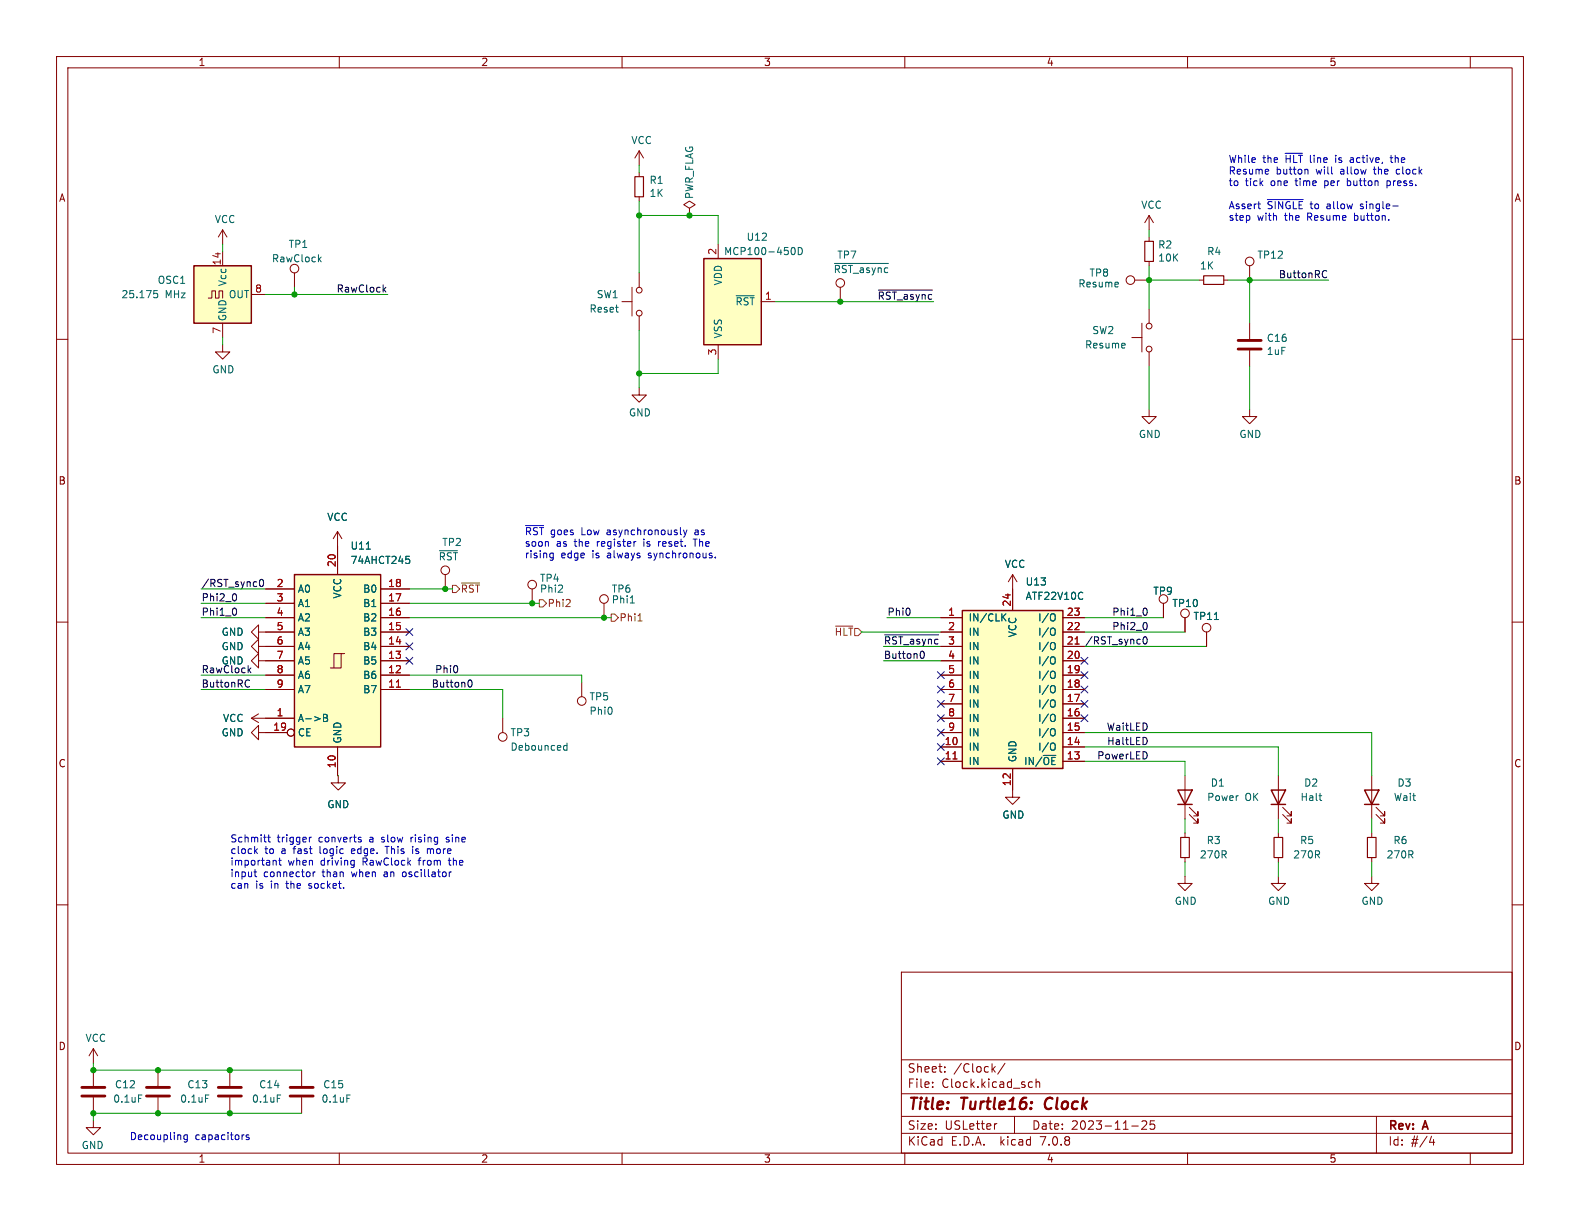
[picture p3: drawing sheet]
<svg xmlns="http://www.w3.org/2000/svg" width="279mm" height="216mm" viewBox="0 0 279 216" stroke-linecap="round" stroke-linejoin="round" font-family="sans-serif">
<g fill="none" stroke="#840000" stroke-width=".18">
<path d="M10 10h259.4v195.9h-259.4zM12 12h255.4v191.9h-255.4zM60 10v2M110 10v2M160 10v2M210 10v2M260 10v2M113 26.7v2.5M113 30.5v.7M113 34.8v.8M113 26.7l-.7 1.2M113 26.7l.8 1.2"/>
<path d="M121.9 36.8l1-.6-1-.6-1 .6 1 .6v1.3M121.9 38.1h.1M203.2 38.1v2.5M203.2 38.1l-.8 1.3M203.2 38.1l.8 1.3M10 60h2M36.8 52.7h.7v-1.3h.6v1.3h.6v-1.3h.7v1.3M39.4 40.6l-.8 1.3M39.4 40.6v2.6M39.4 44.5v2.5M39.4 57.2v2.5M39.4 40.6l.7 1.3"/>
<path d="M44.4 52.1h2.6M52.1 48.3v2.5M110 53.3h1.8M111.8 50.8v5.1M113 48.3v2.5M113 55.9v2.5M127 43.2v2.5M134.6 53.3h2.6M148.6 50.8v2.5M200.2 59.7h1.7M200.7 49.5h2.5M201.9 57.2v5"/>
<path d="M203.2 41.9v.8M203.2 46.2v.8M203.2 54.6v2.6M212.1 49.5h.8M216.4 49.5h.8M221 47v2.5M221 57.2v2.7M267.4 60h2M39.4 61v1.2h1.2l-1.2 1.3-1.3-1.3h1.3M113 68.6v1.3h1.3l-1.3 1.2-1.2-1.2h1.2M127 61v2.5M203.2 72.4v1.3h1.3l-1.3 1.2-1.3-1.2h1.3"/>
<path d="M203.2 62.2v2.6M221 72.4v1.3h1.2l-1.2 1.2-1.3-1.2h1.3M221 62v2.8M59.7 94v7.6M59.7 94l-.8 1.3M59.7 94l.8 1.3M10 110h2M45.7 116.8v-1.2l-1.3 1.2 1.3 1.3v-1.3h6.4M45.7 114.3v-1.3l-1.3 1.3 1.3 1.3v-1.3h6.4M45.7 111.8v-1.3l-1.3 1.3 1.3 1.2v-1.2h6.4M47 109.2h5.1M47 119.4h5.1"/>
<path d="M47 106.7h5.1M47 104.1h5.1M60.3 115.6h-1.2v2.5M61 115.6h-.7v2.5h-1.9M67.3 109.2h5.1M67.3 119.4h5.1M67.3 111.8h5.1M67.3 116.8h5.1M67.3 114.3h5.1M67.3 106.7h5.1M67.3 104.1h5.1M78.7 101.6v2.5"/>
<path d="M94.1 104.1v2.6M106.8 106.7v2.5M166.4 109.2h3.8M166.4 119.4h3.8M166.4 111.8h3.8M166.4 116.8h3.8M166.4 114.3h3.8M179.1 101.6v6.4M179.1 101.6l-.8 1.3M179.1 101.6l.7 1.3M188 109.2h3.8M188 119.4h3.8"/>
<path d="M188 111.8h3.8M188 116.8h3.8M188 114.3h3.8M205.7 106.7v2.5M209.5 109.2v2.6M213.4 111.8v2.5M267.4 110h2M44.4 127h7.7M44.4 127l1.3 .8M45.7 129.5v-1.2l-1.3 1.2 1.3 1.3v-1.3h5.1M45.7 126.2l-1.3 .8M47 121.9h5.1"/>
<path d="M59.7 132.1v5.1M59.8 137.2v1.2h1.3l-1.3 1.3-1.3-1.3h1.3M67.3 121.9h5.1M88.9 127v2.5M102.9 120.7v2.5M166.4 132.1h3.8M166.4 134.6h3.8M166.4 129.5h3.8M166.4 127h3.8M166.4 124.5h3.8M166.4 121.9h3.8M179.1 135.9v5.1h1.2l-1.2 1.2-1.3-1.2h1.3"/>
<path d="M188 132.1h3.8M188 134.6h3.8M188 129.5h3.8M188 127h3.8M188 124.5h3.8M188 121.9h3.8M209.5 137.2v7.6M226.1 137.2v7.6M242.6 137.2v7.6M10 160h2M209.5 154.9v1.3h1.3l-1.3 1.3-1.2-1.3h1.2M209.5 147.3v.8"/>
<path d="M209.5 151.6v.8M210.3 144l1.5 1.5v-.7v.7h-.7M210.3 142.7l1.5 1.6v-.8v.8h-.7M226.1 154.9v1.3h1.2l-1.2 1.3-1.3-1.3h1.3M226.1 147.3v.8M226.1 151.6v.8M226.8 144l1.5 1.5v-.7v.7h-.7M226.8 142.7l1.5 1.6v-.8v.8h-.7M242.6 154.9v1.3h1.2l-1.2 1.3-1.3-1.3h1.3M242.6 147.3v.8M242.6 151.6v.8M243.3 144l1.6 1.5v-.7v.7h-.8"/>
<path d="M243.3 142.7l1.6 1.6v-.8v.8h-.8M267.4 160h2M159.4 171.9h108v32h-108zM16.5 198.1v1.3h-1.3l1.3 1.3 1.3-1.3h-1.3M16.5 185.4l-.8 1.3M16.5 185.4v2.6M16.5 189.2v2.8M16.5 194.1v2.8M16.5 185.4l.8 1.3M27.9 189.2v2.8M27.9 194.1v2.8M40.6 189.2v2.8"/>
<path d="M40.6 194.1v2.8M53.3 189.2v2.8M53.3 194.1v2.8M159.4 197.4h108M159.4 193.4h108M159.4 187.4h108M164.9 192.1v.2M164.9 191.4v.1M167.1 189.4v.2M167.1 188.7v.1M175.6 189l.4 .6M176 188.6l-.6 .6"/>
<path d="M176.3 198.7l-.3 .1M177.7 188l-1.3 1.9M179.4 197.4v3M182.1 191.3l.5 .1M182.6 192.2l-.5 .1M183.2 191.4l.2-.1 .4 .1 .1 .9M183.2 190.8v1.5M200.1 199.1h1.2M201.9 198.3l.6-.1 .2 .1 .1 .3-.9 1.1h.9M204.1 198.2h-.7v.7l.2-.1h.5l.1 .2-.1 .5-.2 .2-.5-.2M243.4 197.4v6.5M60 203.9v2"/>
<path d="M110 203.9v2M159.4 200.4h108M160 203.9v2M210 203.9v2M253.1 200.9l-.3 1.1h.9M253.5 201.5v1M260 203.9v2"/>
<circle cx="52.1" cy="47.5" r=".76"/>
<circle cx="113" cy="55.4" r=".51"/>
<circle cx="113" cy="51.3" r=".51"/>
<circle cx="148.6" cy="50" r=".76"/>
<circle cx="199.9" cy="49.5" r=".76"/>
<circle cx="203.2" cy="57.7" r=".51"/>
<circle cx="221" cy="46.2" r=".76"/>
<circle cx="203.2" cy="61.7" r=".51"/>
<circle cx="78.7" cy="100.8" r=".76"/>
<circle cx="94.1" cy="103.4" r=".76"/>
<circle cx="106.8" cy="105.9" r=".76"/>
<circle cx="205.7" cy="105.9" r=".76"/>
<circle cx="209.5" cy="108.5" r=".76"/>
<circle cx="213.4" cy="111" r=".76"/>
<circle cx="51.4" cy="129.5" r=".63"/>
<circle cx="88.9" cy="130.3" r=".76"/>
<circle cx="102.9" cy="124" r=".76"/>
</g>
<path d="M185.1 194.4a1.27 1.27 0 0 0-.1 1.6" fill="none" stroke="#840000" stroke-width=".4"/>
<path d="M218.9 61.7h4.1M218.9 60.2h4.1M14.5 193.8h4M14.5 192.3h4M25.9 193.8h4.1M25.9 192.3h4.1M38.6 193.8h4.1M38.6 192.3h4.1M51.3 193.8h4.1M51.3 192.3h4.1" fill="none" stroke="#840000" stroke-width=".51"/>
<g fill="none" stroke="#006464" stroke-width=".18">
<path d="M27.2 51.4h.6M27.2 51.9h.4l.3 .2-.1 .5h-.6M56.4 45.8l.4 .5M56.8 45.5l-.5 .4M130.2 52.3h3.2M140.1 43.8h.1a.68 .68 0 0 1 .4 .6 .68 .68 0 0 1-.4 .6h-.1M141.2 43.8a.64 .64 0 0 1 .7 .6 .64 .64 0 0 1-.7 .6zM147.6 46.6h9.5M197.7 50l.1 .2-.6 .1M198.9 60.8l.1 .2-.6 .1M64.8 97.1h.7M71.8 98.4h.6"/>
<path d="M71.9 98.9h.3l.3 .2-.2 .5h-.4M77.7 97.4h3.2M98.7 104.7h.8M99.4 103.6v.4M111.5 106.6h.7M177.3 109.1l.6 .7M177.9 108.5l-.7 .8M186.3 108.5l.1 .1a.81 .81 0 0 1-.1 1.2M186.3 111.1h.1a.81 .81 0 0 1-.1 1.2M186.3 113.6l.1 .1a.81 .81 0 0 1-.1 1.2M186.3 116.1l.1 .1a.81 .81 0 0 1-.1 1.2M186.3 118.7l.1 .1a.81 .81 0 0 1-.1 1.2"/>
<path d="M214.7 109.5h.8M57.2 126.3h.4l.3 .3-.3 .3 .3 .1v.3l-.2 .3h-.5zM57.2 126.9h.4M99.7 132.5l.2 .2 .4-.1M100.3 131.4v1.3M100.3 131.9l-.4-.1-.2 .1M108.2 125.3v.8M186.3 131.4l.1 .1a.81 .81 0 0 1-.1 1.2M186.3 121.2l.1 .1a.81 .81 0 0 1-.1 1.2M186.3 123.8h.1a.81 .81 0 0 1-.1 1.2M186.3 126.3l.1 .1a.81 .81 0 0 1-.1 1.2M186.3 128.8l.1 .1a.81 .81 0 0 1-.1 1.2"/>
<path d="M233.2 140.7h.5M233.5 141.5h.2M24.5 193.6h.6M36.3 193.6h.6M49 193.6h.6M61.3 193.6h.6"/>
</g>
<path d="M112.3 31.2h1.5v3.6h-1.5zM202.4 42.7h1.6v3.5h-1.6zM212.9 48.8h3.5v1.5h-3.5zM208.8 148.1h1.5v3.5h-1.5zM225.3 148.1h1.5v3.5h-1.5zM241.8 148.1h1.5v3.5h-1.5z" fill="none" stroke="#840000" stroke-width=".2"/>
<g fill="#ffffc2" stroke="#ffffc2" stroke-width=".18">
<path d="M170.2 108h17.8v27.9h-17.8z"/>
<path d="M124.5 45.7h10.1v15.3h-10.1z"/>
<path d="M52.1 101.6h15.2v30.5h-15.2z"/>
<path d="M34.3 47h10.1v10.2h-10.1z"/>
</g>
<path d="M34.3 47h10.1v10.2h-10.1zM124.5 45.7h10.1v15.3h-10.1zM52.1 101.6h15.2v30.5h-15.2zM170.2 108h17.8v27.9h-17.8zM208.3 139.7h2.5l-1.3 2.5zM224.8 139.7h2.5l-1.2 2.5zM241.3 139.7h2.5l-1.2 2.5zM208.3 142.2h2.5M224.8 142.2h2.5M241.3 142.2h2.5" fill="none" stroke="#840000" stroke-width=".25"/>
<path d="M190.1 113.9h.7M70.1 121.5h.7M168.5 134.2h.7" fill="none" stroke="#a90000" stroke-width=".18"/>
<path d="M80 103.5h.6l.7 .6-.7 .7h-.6zM81.6 103.1h3.2M95.4 106h.6l.6 .7-.6 .6h-.6zM100.1 107.3h.7M100.8 106.1v.4M108.1 108.6h.6l.6 .6-.6 .7h-.6zM112.8 109.8h.7M147.7 110.7h3.1" fill="none" stroke="#725600" stroke-width=".18"/>
<g fill="none" stroke="#0f0f0f" stroke-width=".18">
<path d="M67.9 51.2l.3 .4M68.2 50.8l-.4 .5M155.3 51.3h9.6M234.2 47.8l.4 .2M234.6 49l-.4 .1M41.5 105a.79 .79 0 0 1 0 1.3M41.5 107.5a.79 .79 0 0 1 0 1.3M44 118.5l.4 .5M44.4 118.1l-.5 .5M46.1 102.5l.1-.1a.68 .68 0 0 1 .4 .7 .68 .68 0 0 1-.4 .6 .84 .84 0 0 1-.1-1.2zM80.9 117.9v.8M156.4 112.3h9.6"/>
<path d="M160.9 107.8v.8M162.8 115.3l.2-.2a.68 .68 0 0 1 .5 .7 .68 .68 0 0 1-.5 .6l-.2-.1M202.3 112.7l.1-.1a.68 .68 0 0 1 .5 .6 .68 .68 0 0 1-.5 .7 .84 .84 0 0 1-.1-1.2zM202.6 107.5a.79 .79 0 0 1 0 1.3M202.6 110.1a.79 .79 0 0 1 0 1.2M43.8 120.2l.3 .1M44.1 121.4l-.3 .1M82.9 120.3l.2-.1a.68 .68 0 0 1 .4 .7 .68 .68 0 0 1-.4 .6l-.2-.1M202.8 130.7v.7"/>
</g>
<g fill="none" stroke="#0000c2" stroke-width=".18">
<path d="M222.4 36.1h.5M222.7 36.9h.2M224.1 35.3h6.3M224.3 30v.2l-.6 .2M227.3 27.1h3M230.9 29.9l.4 .2v.7M238.3 31.6v1.2M238.3 32.8h.1M238.4 32h-.1M238.9 27.9h-.1M238.9 28.2l-.2 .2 .2 .3M245.3 32v1.2"/>
<path d="M245.3 32.8h.3M245.6 32h-.3M245.8 27.9h.5M246 27.5v1.1l.3 .1M246.3 36.4h1M247.1 29.9l-.2 .3v.3l.2 .3M92.9 92.9h3.2M97.3 98.6h.5M97.3 97.9h.5M97.8 97.8v1l-.1 .2-.3 .1M112.3 95.8h.2M116.5 95.8v.8"/>
<path d="M116.7 95.8l-.2 .2M120.4 94.5l.1 .1M120.9 93.7l.3 .9M121.2 94.6l-.3 .4M121.5 93.7l-.3 .9M122.6 95.3h.7M122.9 95.3v1.3M126.5 98.5v.1M44.9 154.2h.5M45.1 153.8v1l.3 .2M45.2 150.4l.3 .5M45.5 150.1l-.5 .5"/>
<path d="M47.3 148h.5M47.5 147.6v1.1l.3 .2M48.5 152.1l.3 .2v.7M49.3 152.1h.5M49.4 151.7v1.1l.4 .2M54.7 148v.9M55.1 148l-.4 .3M55.4 154.2v.8M55.7 154.2l-.3 .2M62.3 150.1l-.2 .2v.5l.2 .1M62.5 152.1l.1 .1M62.6 152.1v1.1l-.1 .1"/>
<path d="M62.6 152.9l-.1 .1M62.8 150.4l-.7 .1M63.5 148l.3 .1M63.5 148.5h.3l.1 .2-.2 .2h-.2M68.4 149.7v1.2M71.3 154.2l-.1 .2 .1 .6M72.7 148v.9M72.9 148l-.2 .3M73 150.1v.8M75.8 150.1l.3 .2M76.1 150.3v.6M76.3 150.1l-.2 .2"/>
<path d="M78.9 148.8l.4 .1M79.3 148l-.4 .2 .1 .2 .3 .1M79.3 152.1h.4M79.4 154.2v.8M79.4 151.7l.1 1.2M79.8 154.2l-.4 .2M33.1 200.7v1l-.2 .2h-.3M33.1 200.7h-.3l-.3 .2 .1 .6h.5M43 200.7h.2M44 200.7h-.3l-.2 .2 .1 .1 .4 .2v.3h-.5"/>
</g>
<g fill="none" stroke="#009600" stroke-width=".18">
<path d="M113 38.1h14v5.1M113 29.2v1.3M113 35.6v12.7M39.4 43.2v1.3M39.4 59.7v1.3M47 52.1h21.6M52.1 50.8v1.3M113 58.4v10.2M137.2 53.3h27.9M203.2 40.6v1.3M203.2 47v7.6M203.2 49.5h8.9"/>
<path d="M217.2 49.5h17.7M221 49.5v7.7M127 63.5v2.5h-14M203.2 64.8v7.6M221 64.8v7.6M35.6 106.7h11.4M35.6 119.4h11.4M35.6 109.2h11.4M35.6 104.1h11.4M72.4 106.7h23M72.4 119.4h30.5v1.3M72.4 109.2h35.7"/>
<path d="M72.4 104.1h7.6M152.4 111.8h14M156.2 114.3h10.2M156.2 116.8h10.2M156.8 109.2h9.6M191.8 109.2h13.9M191.8 111.8h17.7M191.8 114.3h21.6M35.6 121.9h11.4M59.7 137.2h.1M72.4 121.9h16.5v5.1M191.8 129.5h50.8v7.7"/>
<path d="M191.8 134.6h17.7v2.6M191.8 132.1h34.3v5.1M209.5 144.8v2.5M209.5 152.4v2.5M226.1 144.8v2.5M226.1 152.4v2.5M242.6 144.8v2.5M242.6 152.4v2.5M16.5 188v1.2h36.8M53.3 196.9h-36.8v1.2"/>
</g>
<g fill="none" stroke="#000084" stroke-width=".18">
<path d="M71.8 111.2l1.2 1.2M71.8 113.7l1.2 1.2M71.8 116.2l1.2 1.2M73 111.2l-1.2 1.2M73 113.7l-1.2 1.2M73 116.2l-1.2 1.2M165.8 118.8l1.2 1.2M167 118.8l-1.2 1.2M191.2 118.8l1.2 1.2M191.2 116.2l1.2 1.2M192.4 118.8l-1.2 1.2M192.4 116.2l-1.2 1.2"/>
<path d="M165.8 128.9l1.2 1.2M165.8 123.9l1.2 1.2M165.8 134l1.2 1.2M165.8 121.3l1.2 1.2M165.8 126.4l1.2 1.2M165.8 131.5l1.2 1.2M167 128.9l-1.2 1.2M167 123.9l-1.2 1.2M167 134l-1.2 1.2M167 121.3l-1.2 1.2M167 126.4l-1.2 1.2M167 131.5l-1.2 1.2"/>
<path d="M191.2 123.9l1.2 1.2M191.2 121.3l1.2 1.2M191.2 126.4l1.2 1.2M192.4 123.9l-1.2 1.2M192.4 121.3l-1.2 1.2M192.4 126.4l-1.2 1.2"/>
</g>
<g fill="#009600" stroke="#009600" stroke-width=".18">
<circle cx="148.6" cy="53.3" r=".46"/>
<circle cx="52.1" cy="52.1" r=".46"/>
<circle cx="78.7" cy="104.1" r=".46"/>
<circle cx="221" cy="49.5" r=".46"/>
<circle cx="203.2" cy="49.5" r=".46"/>
<circle cx="106.8" cy="109.2" r=".46"/>
<circle cx="94.1" cy="106.7" r=".46"/>
<circle cx="113" cy="66" r=".46"/>
<circle cx="121.9" cy="38.1" r=".46"/>
<circle cx="113" cy="38.1" r=".46"/>
<circle cx="40.6" cy="189.2" r=".46"/>
<circle cx="27.9" cy="196.9" r=".46"/>
<circle cx="27.9" cy="189.2" r=".46"/>
<circle cx="16.5" cy="196.9" r=".46"/>
<circle cx="40.6" cy="196.9" r=".46"/>
<circle cx="16.5" cy="189.2" r=".46"/>
</g>
<g font-size="2.8" fill="#840000">
<text x="160.4" y="196.8">Title:</text>
<text x="170.1" y="196.8">Turtle16:</text>
<text x="185.6" y="196.8">Clock</text>
</g>
<g font-size="2.1" fill="#840000">
<text x="160.4" y="189.9">Sheet:</text>
<text x="168.6" y="189.9">/Clock/</text>
<text x="160.4" y="192.6">File:</text>
<text x="166.5" y="192.6">Clock.kicad_sch</text>
<text x="160.4" y="202.8">KiCad</text>
<text x="160.4" y="200">Size:</text>
<text x="167.1" y="200">USLetter</text>
<text x="168.1" y="202.8">E.D.A.</text>
<text x="177" y="202.8">kicad</text>
<text x="182.4" y="200">Date:</text>
<text x="184.2" y="202.8">7.0.8</text>
<text x="189.4" y="200">2023-11-25</text>
<text x="245.4" y="200.2">Rev:</text>
<text x="245.4" y="202.8">Id:</text>
<text x="249.5" y="202.8">#/4</text>
<text x="251.8" y="200.2">A</text>
</g>
<g font-size="1.8" fill="#840000">
<text x="35" y="11.9">1</text>
<text x="85" y="11.9">2</text>
<text x="135" y="11.9">3</text>
<text x="185" y="11.9">4</text>
<text x="235" y="11.9">5</text>
<text x="10.3" y="35.9">A</text>
<text x="267.7" y="35.9">A</text>
<text x="10.3" y="85.9">B</text>
<text x="267.7" y="85.9">B</text>
<text x="10.3" y="135.9">C</text>
<text x="267.7" y="135.9">C</text>
<text x="10.3" y="185.9">D</text>
<text x="267.7" y="185.9">D</text>
<text x="35" y="205.8">1</text>
<text x="85" y="205.8">2</text>
<text x="135" y="205.8">3</text>
<text x="185" y="205.8">4</text>
<text x="235" y="205.8">5</text>
</g>
<g font-size="1.8" fill="#006464">
<text x="111.5" y="25.7">VCC</text>
<text x="114.8" y="32.7">R1</text>
<text x="114.8" y="35">1K</text>
<text x="122.8" y="35.3" transform="rotate(-90 122.8 35.3)">PWR_FLAG</text>
<text x="37.9" y="39.6">VCC</text>
<text x="201.7" y="37.1">VCC</text>
<text x="48" y="46.6">RawClock</text>
<text x="51" y="44">TP1</text>
<text x="127.9" y="45.3">MCP100-450D</text>
<text x="131.9" y="42.8">U12</text>
<text x="148" y="45.9">TP7</text>
<text x="204.7" y="44.1">R2</text>
<text x="204.7" y="46.5">10K</text>
<text x="212.1" y="47.9">1K</text>
<text x="213.4" y="45.3">R4</text>
<text x="222.3" y="45.9">TP12</text>
<text x="21.4" y="52.9">25.175</text>
<text x="27.8" y="50.4">OSC1</text>
<text x="29.2" y="52.9">MHz</text>
<text x="40.2" y="50.7" transform="rotate(-90 40.2 50.7)">Vcc</text>
<text x="40.4" y="52.9">OUT</text>
<text x="105.4" y="52.9">SW1</text>
<text x="127.9" y="50.6" transform="rotate(-90 127.9 50.6)">VDD</text>
<text x="147.3" y="48.5">~{RST_async}</text>
<text x="190.6" y="51">Resume</text>
<text x="192.6" y="49.1">TP8</text>
<text x="40.2" y="56.9" transform="rotate(-90 40.2 56.9)">GND</text>
<text x="104.1" y="55.5">Reset</text>
<text x="127.9" y="59.9" transform="rotate(-90 127.9 59.9)">VSS</text>
<text x="130" y="54.2">~{RST}</text>
<text x="193" y="59.3">SW2</text>
<text x="191.8" y="61.8">Resume</text>
<text x="223.9" y="63">1uF</text>
<text x="223.9" y="60.7">C16</text>
<text x="37.5" y="66.2">GND</text>
<text x="111.1" y="73.8">GND</text>
<text x="201.3" y="77.6">GND</text>
<text x="219.1" y="77.6">GND</text>
<text x="57.8" y="92.3">VCC</text>
<text x="61.9" y="97.4">U11</text>
<text x="61.9" y="99.9">74AHCT245</text>
<text x="77.5" y="99.3">~{RST}</text>
<text x="78.1" y="96.7">TP2</text>
<text x="177.6" y="100.6">VCC</text>
<text x="52.6" y="105">A0</text>
<text x="52.6" y="107.5">A1</text>
<text x="60.6" y="105.9" transform="rotate(-90 60.6 105.9)">VCC</text>
<text x="64.1" y="107.5">B1</text>
<text x="64.1" y="105">B0</text>
<text x="95.4" y="103.1">TP4</text>
<text x="95.4" y="105">Phi2</text>
<text x="108.1" y="105">TP6</text>
<text x="108.1" y="106.9">Phi1</text>
<text x="181.3" y="103.7">U13</text>
<text x="181.3" y="106.3">ATF22V10C</text>
<text x="203.8" y="105.4">TP9</text>
<text x="207.2" y="107.5">TP10</text>
<text x="39.1" y="112.6">GND</text>
<text x="52.6" y="110.1">A2</text>
<text x="52.6" y="112.6">A3</text>
<text x="64.1" y="112.6">B3</text>
<text x="64.1" y="110.1">B2</text>
<text x="171.2" y="110.1">IN/CLK</text>
<text x="171.2" y="112.6">IN</text>
<text x="179.9" y="112.8" transform="rotate(-90 179.9 112.8)">VCC</text>
<text x="183.5" y="112.6">I/O</text>
<text x="183.5" y="110.1">I/O</text>
<text x="211" y="109.8">TP11</text>
<text x="39.1" y="117.7">GND</text>
<text x="39.1" y="115.2">GND</text>
<text x="52.6" y="115.2">A4</text>
<text x="52.6" y="117.7">A5</text>
<text x="64.1" y="117.7">B5</text>
<text x="64.1" y="115.2">B4</text>
<text x="171.2" y="115.2">IN</text>
<text x="171.2" y="117.7">IN</text>
<text x="183.5" y="117.7">I/O</text>
<text x="183.5" y="115.2">I/O</text>
<text x="52.6" y="120.2">A6</text>
<text x="52.6" y="122.8">A7</text>
<text x="64.1" y="122.8">B7</text>
<text x="64.1" y="120.2">B6</text>
<text x="104.1" y="124.1">TP5</text>
<text x="171.2" y="120.2">IN</text>
<text x="171.2" y="122.8">IN</text>
<text x="171.2" y="125.3">IN</text>
<text x="183.5" y="125.3">I/O</text>
<text x="183.5" y="122.8">I/O</text>
<text x="183.5" y="120.2">I/O</text>
<text x="39.1" y="130.4">GND</text>
<text x="39.3" y="127.9">VCC</text>
<text x="52.6" y="127.9">A-&gt;B</text>
<text x="52.6" y="130.4">CE</text>
<text x="60.6" y="131.6" transform="rotate(-90 60.6 131.6)">GND</text>
<text x="90.2" y="130.4">TP3</text>
<text x="104.1" y="126.6">Phi0</text>
<text x="171.2" y="127.9">IN</text>
<text x="171.2" y="130.4">IN</text>
<text x="183.5" y="130.4">I/O</text>
<text x="183.5" y="127.9">I/O</text>
<text x="90.2" y="132.9">Debounced</text>
<text x="171.2" y="132.9">IN</text>
<text x="171.2" y="135.5">IN</text>
<text x="179.9" y="134.9" transform="rotate(-90 179.9 134.9)">GND</text>
<text x="181" y="135.5">IN/~{OE}</text>
<text x="183.5" y="132.9">I/O</text>
<text x="57.8" y="143.1">GND</text>
<text x="213.4" y="141.8">Power</text>
<text x="214" y="139.3">D1</text>
<text x="220.2" y="141.8">OK</text>
<text x="229.9" y="141.8">Halt</text>
<text x="230.5" y="139.3">D2</text>
<text x="246.4" y="141.8">Wait</text>
<text x="247" y="139.3">D3</text>
<text x="177.2" y="145">GND</text>
<text x="213.3" y="149.5">R3</text>
<text x="229.8" y="149.5">R5</text>
<text x="246.3" y="149.5">R6</text>
<text x="212.1" y="152">270R</text>
<text x="228.6" y="152">270R</text>
<text x="245.1" y="152">270R</text>
<text x="207.6" y="160.2">GND</text>
<text x="224.2" y="160.2">GND</text>
<text x="240.7" y="160.2">GND</text>
<text x="15" y="184.4">VCC</text>
<text x="19.9" y="195.2">0.1uF</text>
<text x="20.2" y="192.6">C12</text>
<text x="31.8" y="195.2">0.1uF</text>
<text x="33" y="192.6">C13</text>
<text x="44.5" y="195.2">0.1uF</text>
<text x="45.7" y="192.6">C14</text>
<text x="56.8" y="195.2">0.1uF</text>
<text x="57.1" y="192.6">C15</text>
<text x="14.3" y="203.4">GND</text>
</g>
<g font-size="1.8" fill="#0000c2">
<text x="217.2" y="28.9">While</text>
<text x="223.3" y="28.9">the</text>
<text x="227.4" y="28.9">~{HLT}</text>
<text x="231.9" y="28.9">line</text>
<text x="236.6" y="28.9">is</text>
<text x="239.4" y="28.9">active,</text>
<text x="246.8" y="28.9">the</text>
<text x="217.2" y="30.9">Resume</text>
<text x="217.2" y="33">to</text>
<text x="220.2" y="33">tick</text>
<text x="224.8" y="33">one</text>
<text x="225.7" y="30.9">button</text>
<text x="229.4" y="33">time</text>
<text x="232.9" y="30.9">will</text>
<text x="234.7" y="33">per</text>
<text x="237.3" y="30.9">allow</text>
<text x="238.9" y="33">button</text>
<text x="243.4" y="30.9">the</text>
<text x="246.1" y="33">press.</text>
<text x="247.6" y="30.9">clock</text>
<text x="217.2" y="37.1">Assert</text>
<text x="217.2" y="39.1">step</text>
<text x="222.3" y="39.1">with</text>
<text x="224.1" y="37.1">~{SINGLE}</text>
<text x="227.3" y="39.1">the</text>
<text x="231.4" y="39.1">Resume</text>
<text x="231.8" y="37.1">to</text>
<text x="234.9" y="37.1">allow</text>
<text x="239.9" y="39.1">button.</text>
<text x="241" y="37.1">single-</text>
<text x="92.7" y="94.7">~{RST}</text>
<text x="97.3" y="94.7">goes</text>
<text x="102.9" y="94.7">Low</text>
<text x="107.6" y="94.7">asynchronously</text>
<text x="123.3" y="94.7">as</text>
<text x="92.7" y="96.8">soon</text>
<text x="92.7" y="98.8">rising</text>
<text x="98.4" y="96.8">as</text>
<text x="99.2" y="98.8">edge</text>
<text x="101.7" y="96.8">the</text>
<text x="104.8" y="98.8">is</text>
<text x="105.8" y="96.8">register</text>
<text x="107.7" y="98.8">always</text>
<text x="114.3" y="96.8">is</text>
<text x="115.1" y="98.8">synchronous.</text>
<text x="117.1" y="96.8">reset.</text>
<text x="123.6" y="96.8">The</text>
<text x="40.6" y="149.1">Schmitt</text>
<text x="49" y="149.1">trigger</text>
<text x="56.5" y="149.1">converts</text>
<text x="65.6" y="149.1">a</text>
<text x="67.9" y="149.1">slow</text>
<text x="73.3" y="149.1">rising</text>
<text x="79.8" y="149.1">sine</text>
<text x="40.6" y="151.1">clock</text>
<text x="40.6" y="153.1">important</text>
<text x="40.6" y="155.2">input</text>
<text x="46.6" y="155.2">connector</text>
<text x="46.8" y="151.1">to</text>
<text x="49.9" y="151.1">a</text>
<text x="50.9" y="153.1">when</text>
<text x="52.2" y="151.1">fast</text>
<text x="56.8" y="153.1">driving</text>
<text x="57" y="151.1">logic</text>
<text x="57.1" y="155.2">than</text>
<text x="62.5" y="155.2">when</text>
<text x="62.8" y="151.1">edge.</text>
<text x="64.4" y="153.1">RawClock</text>
<text x="68.4" y="155.2">an</text>
<text x="69.1" y="151.1">This</text>
<text x="71.8" y="155.2">oscillator</text>
<text x="74" y="151.1">is</text>
<text x="74.5" y="153.1">from</text>
<text x="76.8" y="151.1">more</text>
<text x="80.1" y="153.1">the</text>
<text x="40.6" y="157.2">can</text>
<text x="45.2" y="157.2">is</text>
<text x="48" y="157.2">in</text>
<text x="50.9" y="157.2">the</text>
<text x="55.1" y="157.2">socket.</text>
<text x="22.9" y="201.7">Decoupling</text>
<text x="34.5" y="201.7">capacitors</text>
</g>
<g font-size="1.8" fill="#a90000">
<text x="39.1" y="47" transform="rotate(-90 39.1 47)">14</text>
<text x="126.7" y="45.2" transform="rotate(-90 126.7 45.2)">2</text>
<text x="45" y="51.8">8</text>
<text x="135.2" y="53.1">1</text>
<text x="39.1" y="59.1" transform="rotate(-90 39.1 59.1)">7</text>
<text x="126.7" y="62.9" transform="rotate(-90 126.7 62.9)">3</text>
<text x="59.4" y="100.4" transform="rotate(-90 59.4 100.4)">20</text>
<text x="48.8" y="103.9">2</text>
<text x="48.8" y="106.4">3</text>
<text x="68.5" y="106.4">17</text>
<text x="68.5" y="103.9">18</text>
<text x="178.8" y="107.4" transform="rotate(-90 178.8 107.4)">24</text>
<text x="48.8" y="109">4</text>
<text x="48.8" y="111.5">5</text>
<text x="68.5" y="111.5">15</text>
<text x="68.5" y="109">16</text>
<text x="167.6" y="109">1</text>
<text x="167.6" y="111.5">2</text>
<text x="188.6" y="111.5">22</text>
<text x="188.6" y="109">23</text>
<text x="48.8" y="114">6</text>
<text x="48.8" y="116.6">7</text>
<text x="48.8" y="119.1">8</text>
<text x="68.5" y="119.1">12</text>
<text x="68.5" y="116.6">13</text>
<text x="68.5" y="114">14</text>
<text x="167.6" y="116.6">4</text>
<text x="167.6" y="119.1">5</text>
<text x="167.6" y="114">3</text>
<text x="188.6" y="119.1">19</text>
<text x="188.6" y="116.6">20</text>
<text x="188.6" y="114">21</text>
<text x="48.8" y="121.7">9</text>
<text x="68.5" y="121.7">11</text>
<text x="167.6" y="121.7">6</text>
<text x="167.6" y="124.2">7</text>
<text x="188.6" y="124.2">17</text>
<text x="188.6" y="121.7">18</text>
<text x="48.2" y="129.3">19</text>
<text x="48.8" y="126.7">1</text>
<text x="167" y="131.8">10</text>
<text x="167.6" y="126.7">8</text>
<text x="167.6" y="129.3">9</text>
<text x="188.6" y="131.8">14</text>
<text x="188.6" y="129.3">15</text>
<text x="188.6" y="126.7">16</text>
<text x="59.4" y="135.9" transform="rotate(-90 59.4 135.9)">10</text>
<text x="167" y="134.4">11</text>
<text x="188.6" y="134.4">13</text>
<text x="178.8" y="139.1" transform="rotate(-90 178.8 139.1)">12</text>
</g>
<g font-size="1.8" fill="#0f0f0f">
<text x="59.4" y="51.8">RawClock</text>
<text x="155.1" y="53.1">~{RST_async}</text>
<text x="226" y="49.3">ButtonRC</text>
<text x="35.6" y="106.4">Phi2_0</text>
<text x="35.6" y="103.9">/RST_sync0</text>
<text x="35.6" y="109">Phi1_0</text>
<text x="156.8" y="109">Phi0</text>
<text x="196.6" y="109">Phi1_0</text>
<text x="196.6" y="111.5">Phi2_0</text>
<text x="35.6" y="119.1">RawClock</text>
<text x="76.8" y="119.1">Phi0</text>
<text x="156.2" y="116.6">Button0</text>
<text x="156.2" y="114">~{RST_async}3</text>
<text x="191.8" y="114">/RST_sync0</text>
<text x="35.6" y="121.7">ButtonRC</text>
<text x="76.2" y="121.7">Button0</text>
<text x="195.6" y="129.3">WaitLED</text>
<text x="195.7" y="131.8">HaltLED</text>
<text x="193.9" y="134.4">PowerLED</text>
</g>
<g font-size="1.8" fill="#725600">
<text x="81.4" y="105">~{RST}</text>
<text x="96.7" y="107.5">Phi2</text>
<text x="109.4" y="110.1">Phi1</text>
<text x="147.5" y="112.6">~{HLT}</text>
</g>
</svg>
